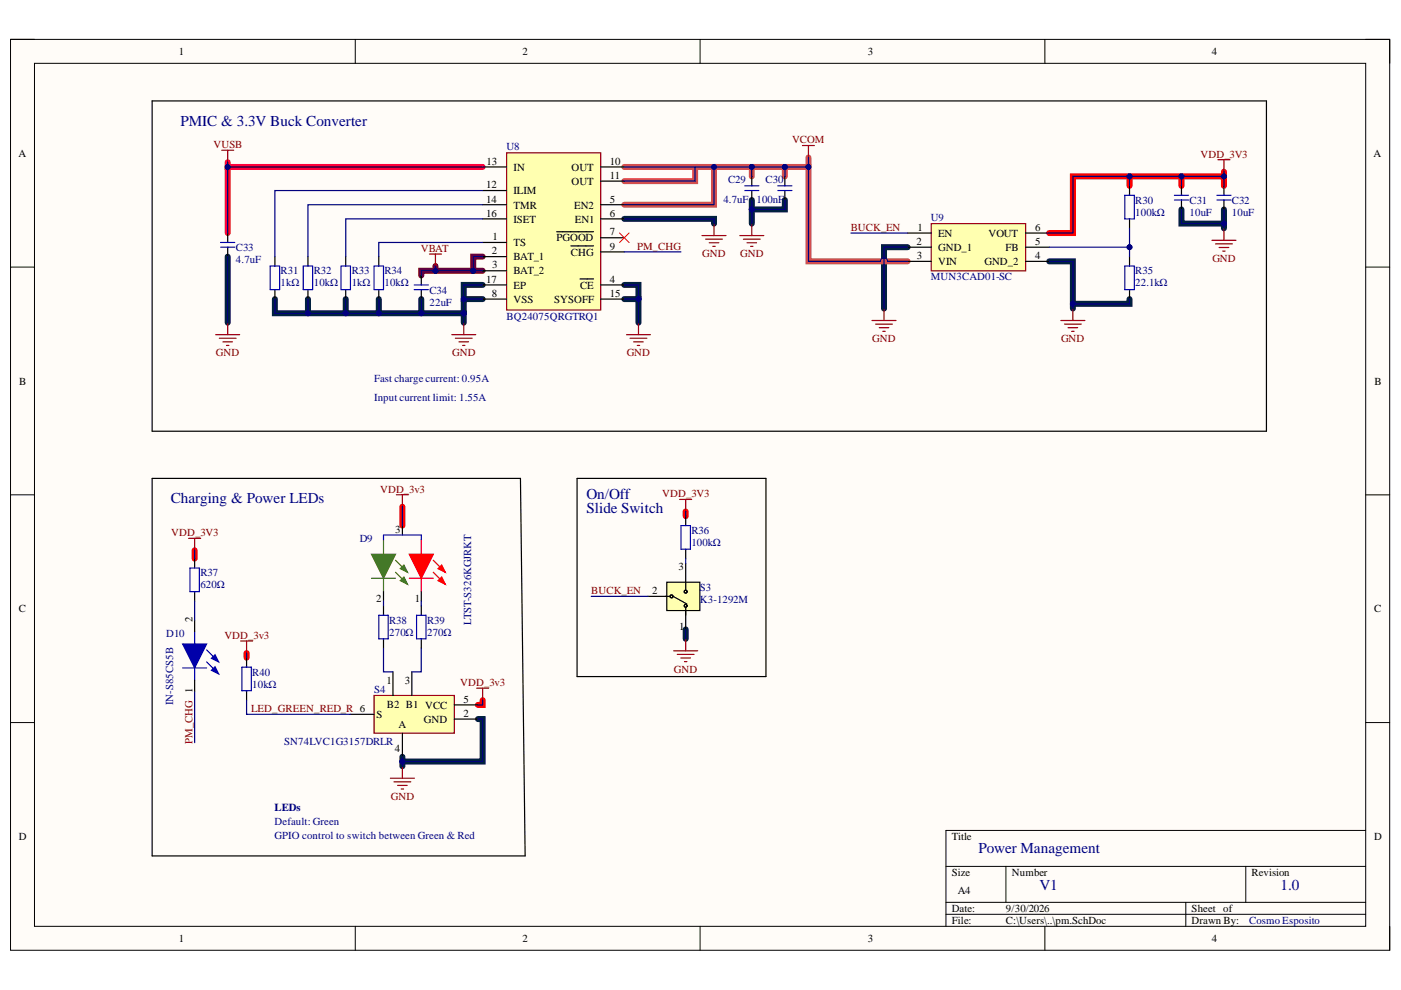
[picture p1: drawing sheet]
<svg xmlns="http://www.w3.org/2000/svg" width="297mm" height="210mm" viewBox="0 0 297 210" stroke-linecap="round" stroke-linejoin="round" font-family="sans-serif">
<path d="M2.2 8.4h292.4v193.1h-292.4z" fill-rule="evenodd" fill="#fffcf8"/>
<path d="M2.2 8.4h292.4v193.1h-292.4z" fill="none" stroke="#000" stroke-width=".21"/>
<path d="M7.3 13.4h282.3v183h-282.3z" fill-rule="evenodd" fill="#fffcf8"/>
<g fill="none" stroke="#000" stroke-width=".21">
<path d="M2.2 8.3h5.1M7.3 13.4h282.3v183h-282.3zM75.3 8.3v5.1M148.4 8.3v5.1M221.5 8.4v5M289.6 8.4h5v5M2.2 56.6h5.1M289.6 56.6h5M2.2 104.9h5.1M289.6 104.9h5M2.2 153.2h5.1M289.6 153.2h5"/>
<path d="M289.6 176.1h-89v20.3M75.3 196.4v5.1M148.4 196.4v5.1M200.6 183.7h89M200.6 191.3h89M200.6 193.9h89M213.3 183.7v7.6M221.5 196.4v5.1M251.4 191.3v5.1M264.1 183.7v7.6M294.6 196.4v5.1"/>
</g>
<g fill="none" stroke="#00213f" stroke-width="1.3">
<path d="M48.3 54.4v14M132.4 46.4h19v1M159.4 42.4v5M166.4 42.4v2h-7M192.4 52.4h-5v13M222.5 55.4h5v10M250.5 44.4v3h9M259.5 44.4v4M58.3 63.4v3h40v2M65.3 63.4v3M73.3 63.4v3M80.3 63.4v3"/>
<path d="M89.3 63.4v3M98.3 63.4v3M102.3 60.4h-4v3h4M132.4 63.4h3v5M132.4 60.4h3v3M239.5 63.4v1h-12M145.4 133.4v2M101.3 152.5h1v9h-17M85.3 160.5v2"/>
</g>
<path d="M92.3 56.4v1M102.3 54.4h-2v3M102.3 57.4h-13v1" fill="none" stroke="#600" stroke-width="1.3"/>
<path d="M132.4 35.4h15v3h-15M147.4 35.4h4v8h-19M151.4 35.4h15M159.4 35.4v2M166.4 35.4v2M166.4 35.4h5v20h21M171.4 33.4v2" fill="none" stroke="#d34e4e" stroke-width="1.3"/>
<path d="M239.5 37.4v2M250.5 37.4v2M259.5 37.4h-32v12h-5M259.5 36.4v3M41.3 116.7v1.7M85.3 107.4v4M145.4 108.4v1M102.3 148.5v1h-1" fill="none" stroke="#f00" stroke-width="1.3"/>
<path d="M48.3 34.4v1h54M48.3 35.4v14" fill="none" stroke="#ff003c" stroke-width="1.3"/>
<path d="M107.4 32.4h20v33.3h-20z" fill-rule="evenodd" fill="#ffffb0"/>
<path d="M107.4 32.4h20v33.3h-20z" fill="none" stroke="#800000" stroke-width=".25"/>
<g fill="none" stroke="#000" stroke-width=".25">
<path d="M102.3 35.4h5M127.4 38.4h5M127.4 35.4h5M102.3 51.4h5M102.3 54.4h5M102.3 57.4h5M102.3 43.4h5M102.3 46.4h5M102.3 40.4h5M118 49.1h7.8M121 52.1h4.8M123 59.1h2.8"/>
<path d="M127.4 43.4h5M127.4 46.4h5M127.4 50.4h5M127.4 53.4h5M102.3 60.4h5M102.3 63.4h5M127.4 60.4h5M127.4 63.4h5"/>
</g>
<path d="M197.4 47.4h20.1v10h-20.1z" fill-rule="evenodd" fill="#ffffb0"/>
<g fill="none" stroke="#800000" stroke-width=".25">
<path d="M47 31.9h2.5M48.3 31.9v2.5M170.1 30.9h2.6M171.4 30.9v2.5M258.2 33.9h2.6M259.5 33.9v2.5M91 53.9h2.6M92.3 53.9v2.5M148.8 49.9h5.1M149.6 50.7h3.6M150.4 51.5h2M151.1 52.2h.5"/>
<path d="M151.4 47.4v2.5M156.8 49.9h5.1M157.6 50.7h3.6M158.4 51.5h2M159.1 52.2h.5M159.4 47.4v2.5M197.4 47.4h20.1v10h-20.1zM257 51h5M257.7 51.7h3.6M258.5 52.5h2M259.2 53.2h.6M259.5 48.4v2.6"/>
<path d="M45.7 71h5.1M46.5 71.7h3.6M47.3 72.5h2M48 73.2h.5M48.3 68.4v2.6M95.8 71h5.1M96.5 71.7h3.6M97.3 72.5h2M98.1 73.2h.5M98.3 68.4v2.6M132.8 71h5.1M133.6 71.7h3.5"/>
<path d="M134.4 72.5h2M135.1 73.2h.5M135.4 68.4v2.6M184.9 68h5.1M185.6 68.7h3.6M186.4 69.5h2M187.2 70.3h.5M187.4 65.4v2.6M224.9 68h5.1M225.7 68.7h3.5M226.4 69.5h2.1M227.2 70.3h.5"/>
<path d="M227.5 65.4v2.6M142.8 138h5.1M143.6 138.8h3.6M144.4 139.5h2M145.4 135.4v2.6M145.1 140.3h.5"/>
</g>
<g fill="none" stroke="#000" stroke-width=".25">
<path d="M32.3 21.4h236.2v70h-236.2zM159.4 37.4v2M166.4 37.4v2M239.5 39.4v2M250.5 39.4v2M259.5 39.4v2M48.3 49.4v2M48.3 52.4v2M58.3 54.4v2M65.3 54.4v2M73.3 54.4v2M80.3 54.4v2"/>
<path d="M89.3 58.4v2M159.4 40.4v2M166.4 40.4v2M192.4 49.4h5M192.4 52.4h5M192.4 55.4h5M217.5 49.4h5M217.5 52.4h5M217.5 55.4h5M239.5 46.4v2M239.5 54.4v2M250.5 42.4v2"/>
<path d="M259.5 42.4v2M58.3 61.4v2M65.3 61.4v2M73.3 61.4v2M80.3 61.4v2M89.3 61.4v2M239.5 61.4v2M41.3 118.4v2M122.4 101.4h40v42.1h-40zM145.4 109.4v2M145.4 116.4v2M41.3 125.4v2"/>
</g>
<g fill="none" stroke="#00f" stroke-width=".25">
<path d="M157.9 39.4h3M164.9 39.4h3M46.8 52.4h3M46.8 51.4h3M57.3 56.4h2v5h-2zM64.3 56.4h2v5h-2zM72.3 56.4h2v5h-2zM79.3 56.4h2v5h-2zM157.9 40.4h3M164.9 40.4h3M238.5 56.4h2v5h-2zM238.5 41.4h2v5h-2z"/>
<path d="M249 41.4h3M249 42.4h3M258 41.4h3M258 42.4h3M87.8 61.4h3M87.8 60.4h3M144.4 111.4h2v5h-2zM40.3 120.4h2v5h-2z"/>
</g>
<path d="M38.7 136.5h5.1l-2.5 5.1z" fill="#00f"/>
<path d="M38.7 136.5h5.1l-2.5 5.1zM38.7 141.6h5.1M43.8 140.3l2.6 2.6" fill="none" stroke="#00f" stroke-width=".25"/>
<path d="M44.8 142.1l.8-.7 .8 1.5z" fill="#00f"/>
<path d="M43.8 137.8l2.6 2.5M44.8 142.1l.8-.7 .8 1.5z" fill="none" stroke="#00f" stroke-width=".25"/>
<path d="M45.6 138.8l.8 1.5-1.6-.7z" fill="#00f"/>
<path d="M41.3 134v2.5M45.6 138.8l.8 1.5-1.6-.7zM41.3 141.6v2.6" fill="none" stroke="#00f" stroke-width=".25"/>
<path d="M32.3 101.4h78l1 80.1h-79zM41.3 131.4v2.6M41.3 144.2v2.5" fill="none" stroke="#000" stroke-width=".25"/>
<path d="M40 114.1h2.5M41.3 114.1v2.6" fill="none" stroke="#800000" stroke-width=".25"/>
<path d="M86.8 117.5h5.1l-2.6 5.1z" fill="#f00"/>
<path d="M86.8 117.5h5.1l-2.6 5.1zM86.8 122.6h5.1M91.9 121.3l2.5 2.6" fill="none" stroke="#f00" stroke-width=".25"/>
<path d="M93.6 122.3l.8 1.6-1.5-.8z" fill="#f00"/>
<path d="M91.9 118.8l2.5 2.5M93.6 122.3l.8 1.6-1.5-.8z" fill="none" stroke="#f00" stroke-width=".25"/>
<path d="M92.9 120.6l.7-.8 .8 1.5z" fill="#f00"/>
<path d="M89.3 114.4v3.1M89.3 122.6v2.8M92.9 120.6l.7-.8 .8 1.5z" fill="none" stroke="#f00" stroke-width=".25"/>
<path d="M85.3 111.4v2M89.3 125.4v2" fill="none" stroke="#000" stroke-width=".25"/>
<path d="M78.8 117.5h5.1l-2.6 5.1z" fill="#38761d"/>
<path d="M78.8 117.5h5.1l-2.6 5.1zM78.8 122.6h5.1M83.9 121.3l2.5 2.6" fill="none" stroke="#38761d" stroke-width=".25"/>
<path d="M85.6 122.3l.8 1.6-1.5-.8z" fill="#38761d"/>
<path d="M83.9 118.8l2.5 2.5M85.6 122.3l.8 1.6-1.5-.8z" fill="none" stroke="#38761d" stroke-width=".25"/>
<path d="M84.9 120.6l.7-.8 .8 1.5z" fill="#38761d"/>
<path d="M81.3 114.4v3.1M81.3 122.6v2.8M84.9 120.6l.7-.8 .8 1.5z" fill="none" stroke="#38761d" stroke-width=".25"/>
<path d="M81.3 125.4v2M81.3 128.4v2M81.3 135.4v2.1M89.3 128.4v2M89.3 135.4v2.1" fill="none" stroke="#000" stroke-width=".25"/>
<path d="M81.3 114.4v-1h8v1M80.3 130.4h2v5h-2zM88.3 130.4h2v5h-2z" fill="none" stroke="#00f" stroke-width=".25"/>
<path d="M84 104.9h2.6M85.3 104.9v2.5M101.1 145.9h2.5M102.3 145.9v2.6M82.8 165h5.1M83.5 165.8h3.6M84.3 166.5h2M85.1 167.3h.5M85.3 162.5v2.5" fill="none" stroke="#800000" stroke-width=".25"/>
<path d="M79.3 147.5h17v8h-17z" fill-rule="evenodd" fill="#ffffb0"/>
<path d="M51 135.9h2.5M52.3 135.9v2.5M79.3 147.5h17v8h-17z" fill="none" stroke="#800000" stroke-width=".25"/>
<path d="M52.3 146.5v2M74.3 151.5h5M83.3 142.5v5M85.3 155.5v5M87.3 142.5v5M96.3 152.5h5M96.3 149.5h5" fill="none" stroke="#000" stroke-width=".25"/>
<path d="M51.3 141.5v5h2v-5" fill="none" stroke="#00f" stroke-width=".25"/>
<path d="M131.3 49.4l2.1 2M133.4 49.4l-2.1 2" fill="none" stroke="#f00" stroke-width=".21"/>
<path d="M141.4 123.4h7v6h-7z" fill-rule="evenodd" fill="#ffffb0"/>
<g fill="none" stroke="#000" stroke-width=".25">
<path d="M145.4 119.4v5.7M137.4 126.4h4.6M141.4 123.4h7v6h-7zM142.7 126.4l2.9 1.6"/>
<circle cx="142.4" cy="126.4" r=".31"/>
<circle cx="145.4" cy="125.4" r=".3"/>
<circle cx="145.4" cy="125.4" r=".31"/>
</g>
<path d="M144.1 105.9h2.5M145.4 105.9v2.5" fill="none" stroke="#800000" stroke-width=".25"/>
<path d="M222.5 55.4h5v10" fill="none" stroke="#000080" stroke-width=".25"/>
<circle cx="227.5" cy="64.4" r=".51" fill="#000080"/>
<circle cx="227.5" cy="64.4" r=".51" fill="none" stroke="#000080" stroke-width=".21"/>
<path d="M102.3 40.4h-44v14M102.3 43.4h-37v11M102.3 46.4h-29v8M102.3 51.4h-22v3M65.3 63.4v3" fill="none" stroke="#000080" stroke-width=".25"/>
<circle cx="65.3" cy="66.4" r=".51" fill="#000080"/>
<circle cx="65.3" cy="66.4" r=".51" fill="none" stroke="#000080" stroke-width=".21"/>
<path d="M98.3 63.4v3" fill="none" stroke="#000080" stroke-width=".25"/>
<circle cx="98.3" cy="66.4" r=".51" fill="#000080"/>
<circle cx="98.3" cy="66.4" r=".51" fill="none" stroke="#000080" stroke-width=".21"/>
<circle cx="98.3" cy="63.4" r=".51" fill="#000080"/>
<circle cx="98.3" cy="63.4" r=".51" fill="none" stroke="#000080" stroke-width=".21"/>
<path d="M102.3 60.4h-4v3h4" fill="none" stroke="#000080" stroke-width=".25"/>
<circle cx="98.3" cy="63.4" r=".51" fill="#000080"/>
<circle cx="98.3" cy="63.4" r=".51" fill="none" stroke="#000080" stroke-width=".21"/>
<path d="M102.3 54.4h-2v3" fill="none" stroke="#000080" stroke-width=".25"/>
<circle cx="100.3" cy="57.4" r=".51" fill="#000080"/>
<circle cx="100.3" cy="57.4" r=".51" fill="none" stroke="#000080" stroke-width=".21"/>
<path d="M102.3 57.4h-13v1" fill="none" stroke="#000080" stroke-width=".25"/>
<circle cx="100.3" cy="57.4" r=".51" fill="#000080"/>
<circle cx="100.3" cy="57.4" r=".51" fill="none" stroke="#000080" stroke-width=".21"/>
<circle cx="92.3" cy="57.4" r=".51" fill="#000080"/>
<circle cx="92.3" cy="57.4" r=".51" fill="none" stroke="#000080" stroke-width=".21"/>
<path d="M92.3 56.4v1" fill="none" stroke="#000080" stroke-width=".25"/>
<circle cx="92.3" cy="57.4" r=".51" fill="#000080"/>
<circle cx="92.3" cy="57.4" r=".51" fill="none" stroke="#000080" stroke-width=".21"/>
<path d="M132.4 35.4h15v3h-15M132.4 53.4h12M222.5 52.4h17v2" fill="none" stroke="#000080" stroke-width=".25"/>
<circle cx="239.5" cy="52.4" r=".51" fill="#000080"/>
<circle cx="239.5" cy="52.4" r=".51" fill="none" stroke="#000080" stroke-width=".21"/>
<path d="M239.5 48.4v4" fill="none" stroke="#000080" stroke-width=".25"/>
<circle cx="239.5" cy="52.4" r=".51" fill="#000080"/>
<circle cx="239.5" cy="52.4" r=".51" fill="none" stroke="#000080" stroke-width=".21"/>
<path d="M239.5 63.4v1h-12" fill="none" stroke="#000080" stroke-width=".25"/>
<circle cx="227.5" cy="64.4" r=".51" fill="#000080"/>
<circle cx="227.5" cy="64.4" r=".51" fill="none" stroke="#000080" stroke-width=".21"/>
<path d="M58.3 63.4v3h40v2" fill="none" stroke="#000080" stroke-width=".25"/>
<circle cx="98.3" cy="66.4" r=".51" fill="#000080"/>
<circle cx="98.3" cy="66.4" r=".51" fill="none" stroke="#000080" stroke-width=".21"/>
<circle cx="89.3" cy="66.4" r=".51" fill="#000080"/>
<circle cx="89.3" cy="66.4" r=".51" fill="none" stroke="#000080" stroke-width=".21"/>
<circle cx="80.3" cy="66.4" r=".51" fill="#000080"/>
<circle cx="80.3" cy="66.4" r=".51" fill="none" stroke="#000080" stroke-width=".21"/>
<circle cx="73.3" cy="66.4" r=".51" fill="#000080"/>
<circle cx="73.3" cy="66.4" r=".51" fill="none" stroke="#000080" stroke-width=".21"/>
<circle cx="65.3" cy="66.4" r=".51" fill="#000080"/>
<circle cx="65.3" cy="66.4" r=".51" fill="none" stroke="#000080" stroke-width=".21"/>
<path d="M132.4 63.4h3v5" fill="none" stroke="#000080" stroke-width=".25"/>
<circle cx="135.4" cy="63.4" r=".51" fill="#000080"/>
<circle cx="135.4" cy="63.4" r=".51" fill="none" stroke="#000080" stroke-width=".21"/>
<path d="M259.5 37.4h-32v12h-5" fill="none" stroke="#000080" stroke-width=".25"/>
<circle cx="239.5" cy="37.4" r=".51" fill="#000080"/>
<circle cx="239.5" cy="37.4" r=".51" fill="none" stroke="#000080" stroke-width=".21"/>
<circle cx="250.5" cy="37.4" r=".51" fill="#000080"/>
<circle cx="250.5" cy="37.4" r=".51" fill="none" stroke="#000080" stroke-width=".21"/>
<circle cx="259.5" cy="37.4" r=".51" fill="#000080"/>
<circle cx="259.5" cy="37.4" r=".51" fill="none" stroke="#000080" stroke-width=".21"/>
<path d="M239.5 37.4v2" fill="none" stroke="#000080" stroke-width=".25"/>
<circle cx="239.5" cy="37.4" r=".51" fill="#000080"/>
<circle cx="239.5" cy="37.4" r=".51" fill="none" stroke="#000080" stroke-width=".21"/>
<path d="M250.5 37.4v2" fill="none" stroke="#000080" stroke-width=".25"/>
<circle cx="250.5" cy="37.4" r=".51" fill="#000080"/>
<circle cx="250.5" cy="37.4" r=".51" fill="none" stroke="#000080" stroke-width=".21"/>
<path d="M259.5 36.4v3" fill="none" stroke="#000080" stroke-width=".25"/>
<circle cx="259.5" cy="37.4" r=".51" fill="#000080"/>
<circle cx="259.5" cy="37.4" r=".51" fill="none" stroke="#000080" stroke-width=".21"/>
<path d="M259.5 44.4v4" fill="none" stroke="#000080" stroke-width=".25"/>
<circle cx="259.5" cy="47.4" r=".51" fill="#000080"/>
<circle cx="259.5" cy="47.4" r=".51" fill="none" stroke="#000080" stroke-width=".21"/>
<path d="M250.5 44.4v3h9" fill="none" stroke="#000080" stroke-width=".25"/>
<circle cx="259.5" cy="47.4" r=".51" fill="#000080"/>
<circle cx="259.5" cy="47.4" r=".51" fill="none" stroke="#000080" stroke-width=".21"/>
<path d="M132.4 46.4h19v1M166.4 42.4v2h-7" fill="none" stroke="#000080" stroke-width=".25"/>
<circle cx="159.4" cy="44.4" r=".51" fill="#000080"/>
<circle cx="159.4" cy="44.4" r=".51" fill="none" stroke="#000080" stroke-width=".21"/>
<path d="M151.4 35.4h15" fill="none" stroke="#000080" stroke-width=".25"/>
<circle cx="166.4" cy="35.4" r=".51" fill="#000080"/>
<circle cx="166.4" cy="35.4" r=".51" fill="none" stroke="#000080" stroke-width=".21"/>
<circle cx="159.4" cy="35.4" r=".51" fill="#000080"/>
<circle cx="159.4" cy="35.4" r=".51" fill="none" stroke="#000080" stroke-width=".21"/>
<circle cx="151.4" cy="35.4" r=".51" fill="#000080"/>
<circle cx="151.4" cy="35.4" r=".51" fill="none" stroke="#000080" stroke-width=".21"/>
<path d="M147.4 35.4h4v8h-19" fill="none" stroke="#000080" stroke-width=".25"/>
<circle cx="151.4" cy="35.4" r=".51" fill="#000080"/>
<circle cx="151.4" cy="35.4" r=".51" fill="none" stroke="#000080" stroke-width=".21"/>
<path d="M166.4 35.4v2" fill="none" stroke="#000080" stroke-width=".25"/>
<circle cx="166.4" cy="35.4" r=".51" fill="#000080"/>
<circle cx="166.4" cy="35.4" r=".51" fill="none" stroke="#000080" stroke-width=".21"/>
<path d="M171.4 33.4v2" fill="none" stroke="#000080" stroke-width=".25"/>
<circle cx="171.4" cy="35.4" r=".51" fill="#000080"/>
<circle cx="171.4" cy="35.4" r=".51" fill="none" stroke="#000080" stroke-width=".21"/>
<path d="M159.4 42.4v2" fill="none" stroke="#000080" stroke-width=".25"/>
<circle cx="159.4" cy="44.4" r=".51" fill="#000080"/>
<circle cx="159.4" cy="44.4" r=".51" fill="none" stroke="#000080" stroke-width=".21"/>
<path d="M159.4 44.4v3" fill="none" stroke="#000080" stroke-width=".25"/>
<circle cx="159.4" cy="44.4" r=".51" fill="#000080"/>
<circle cx="159.4" cy="44.4" r=".51" fill="none" stroke="#000080" stroke-width=".21"/>
<path d="M159.4 35.4v2" fill="none" stroke="#000080" stroke-width=".25"/>
<circle cx="159.4" cy="35.4" r=".51" fill="#000080"/>
<circle cx="159.4" cy="35.4" r=".51" fill="none" stroke="#000080" stroke-width=".21"/>
<path d="M132.4 60.4h3v3" fill="none" stroke="#000080" stroke-width=".25"/>
<circle cx="135.4" cy="63.4" r=".51" fill="#000080"/>
<circle cx="135.4" cy="63.4" r=".51" fill="none" stroke="#000080" stroke-width=".21"/>
<path d="M73.3 63.4v3" fill="none" stroke="#000080" stroke-width=".25"/>
<circle cx="73.3" cy="66.4" r=".51" fill="#000080"/>
<circle cx="73.3" cy="66.4" r=".51" fill="none" stroke="#000080" stroke-width=".21"/>
<path d="M80.3 63.4v3" fill="none" stroke="#000080" stroke-width=".25"/>
<circle cx="80.3" cy="66.4" r=".51" fill="#000080"/>
<circle cx="80.3" cy="66.4" r=".51" fill="none" stroke="#000080" stroke-width=".21"/>
<path d="M89.3 63.4v3" fill="none" stroke="#000080" stroke-width=".25"/>
<circle cx="89.3" cy="66.4" r=".51" fill="#000080"/>
<circle cx="89.3" cy="66.4" r=".51" fill="none" stroke="#000080" stroke-width=".21"/>
<path d="M166.4 35.4h5v20h15.3a.76 .76 0 0 1 .7-.7 .76 .76 0 0 1 .8 .7h4.2M192.4 52.4h-5v13" fill="none" stroke="#000080" stroke-width=".25"/>
<circle cx="166.4" cy="35.4" r=".51" fill="#000080"/>
<circle cx="166.4" cy="35.4" r=".51" fill="none" stroke="#000080" stroke-width=".21"/>
<circle cx="171.4" cy="35.4" r=".51" fill="#000080"/>
<circle cx="171.4" cy="35.4" r=".51" fill="none" stroke="#000080" stroke-width=".21"/>
<path d="M48.3 35.4v14M180.4 49.4h12M145.4 108.4v1M125.4 126.4h12" fill="none" stroke="#000080" stroke-width=".25"/>
<circle cx="48.3" cy="35.4" r=".51" fill="#000080"/>
<circle cx="48.3" cy="35.4" r=".51" fill="none" stroke="#000080" stroke-width=".21"/>
<path d="M48.3 34.4v1h54" fill="none" stroke="#000080" stroke-width=".25"/>
<circle cx="48.3" cy="35.4" r=".51" fill="#000080"/>
<circle cx="48.3" cy="35.4" r=".51" fill="none" stroke="#000080" stroke-width=".21"/>
<path d="M48.3 54.4v14M41.3 116.7v1.7M85.3 107.4v4M41.3 127.4v4M81.3 127.4v1M89.3 127.4v1M41.3 146.7v10.8M102.3 148.5v1h-1M85.3 160.5v2" fill="none" stroke="#000080" stroke-width=".25"/>
<circle cx="85.3" cy="161.5" r=".51" fill="#000080"/>
<circle cx="85.3" cy="161.5" r=".51" fill="none" stroke="#000080" stroke-width=".21"/>
<path d="M81.3 137.5v5h2M89.3 137.5v5h-2M101.3 152.5h1v9h-17" fill="none" stroke="#000080" stroke-width=".25"/>
<circle cx="85.3" cy="161.5" r=".51" fill="#000080"/>
<circle cx="85.3" cy="161.5" r=".51" fill="none" stroke="#000080" stroke-width=".21"/>
<path d="M145.4 118.4v1M145.4 133.4v2M52.3 148.5v3h22" fill="none" stroke="#000080" stroke-width=".25"/>
<text font-size="5.3" x="144.6" y="132.4">PIS301</text>
<g font-size="3.2" fill="#000080">
<text x="38.3" y="26.7">PMIC &amp; 3.3V Buck Converter</text>
<text x="36.2" y="106.7">Charging &amp; Power LEDs</text>
<text x="124.3" y="105.7">On/Off</text>
<text x="124.3" y="108.8">Slide Switch</text>
<text x="207.4" y="180.8">Power Management</text>
<text x="220.4" y="188.8">V1</text>
<text x="271.5" y="188.8">1.0</text>
</g>
<text font-size="2.8" fill="#000080" x="51.5" y="141">PIR4001</text>
<g font-size="2.3">
<text x="37.9" y="11.7">1</text>
<text x="110.8" y="11.7">2</text>
<text x="184" y="11.7">3</text>
<text x="257" y="11.7">4</text>
<text x="3.9" y="33.3">A</text>
<text x="103.2" y="34.9">13</text>
<text x="129.3" y="34.9">10</text>
<text x="291.2" y="33.3">A</text>
<text x="103.1" y="39.9">12</text>
<text x="108.8" y="41.2">ILIM</text>
<text x="108.8" y="36.2">IN</text>
<text x="121.2" y="39.2">OUT</text>
<text x="121.2" y="36.2">OUT</text>
<text x="129.3" y="37.9">11</text>
<text x="103.1" y="45.9">16</text>
<text x="103.1" y="43">14</text>
<text x="108.8" y="47.2">ISET</text>
<text x="108.8" y="44.2">TMR</text>
<text x="121.7" y="44.2">EN2</text>
<text x="121.9" y="47.2">EN1</text>
<text x="129.3" y="43">5</text>
<text x="129.3" y="45.9">6</text>
<text x="104.3" y="54">2</text>
<text x="104.4" y="50.9">1</text>
<text x="108.8" y="52.2">TS</text>
<text x="118" y="51.2">PGOOD</text>
<text x="129.3" y="49.9">7</text>
<text x="129.3" y="52.9">9</text>
<text x="194.3" y="51.9">2</text>
<text x="194.5" y="49">1</text>
<text x="198.9" y="50.2">EN</text>
<text x="198.9" y="53.2">GND_1</text>
<text x="209.6" y="50.2">VOUT</text>
<text x="213.2" y="53.2">FB</text>
<text x="219.5" y="51.9">5</text>
<text x="219.5" y="49">6</text>
<text x="103.1" y="60">17</text>
<text x="104.4" y="56.9">3</text>
<text x="108.8" y="55.2">BAT_1</text>
<text x="108.8" y="58.2">BAT_2</text>
<text x="121" y="54.2">CHG</text>
<text x="129.3" y="60">4</text>
<text x="194.4" y="55">3</text>
<text x="198.9" y="56.2">VIN</text>
<text x="208.7" y="56.2">GND_2</text>
<text x="219.5" y="55">4</text>
<text x="104.3" y="62.9">8</text>
<text x="108.8" y="64.2">VSS</text>
<text x="108.8" y="61.2">EP</text>
<text x="117.5" y="64.2">SYSOFF</text>
<text x="123" y="61.2">CE</text>
<text x="129.3" y="62.9">15</text>
<text x="4.1" y="81.5">B</text>
<text x="291.4" y="81.5">B</text>
<text x="83.8" y="113">3</text>
<text x="138.3" y="125.9">2</text>
<text x="143.9" y="121">3</text>
<text x="4" y="129.8">C</text>
<text x="40.8" y="131.9" transform="rotate(-90 40.8 131.9)">2</text>
<text x="79.7" y="127.5">2</text>
<text x="87.9" y="127.5">1</text>
<text x="291.3" y="129.8">C</text>
<text x="144" y="133.5">1</text>
<text x="81.9" y="145">1</text>
<text x="85.8" y="145">3</text>
<text x="98.3" y="148.9">5</text>
<text x="79.8" y="152.2">S</text>
<text x="82" y="150">B2 B1 VCC</text>
<text x="84.5" y="154.4">A</text>
<text x="89.9" y="153.3">GND</text>
<text x="98.3" y="152">2</text>
<text x="83.7" y="159.5">4</text>
<text x="4" y="178.1">D</text>
<text x="201.8" y="178.1">Title</text>
<text x="291.3" y="178.1">D</text>
<text x="201.8" y="185.7">Size</text>
<text x="214.6" y="185.7">Number</text>
<text x="265.3" y="185.7">Revision</text>
<text x="203" y="189.6">A4</text>
<text x="201.8" y="193.4">Date:</text>
<text x="201.8" y="195.9">File:</text>
<text x="213.3" y="193.4">9/30/2026</text>
<text x="213.3" y="195.9">C:\Users\..\pm.SchDoc</text>
<text x="252.6" y="193.4">Sheet of</text>
<text x="252.6" y="195.9">Drawn By:</text>
<text x="37.9" y="199.7">1</text>
<text x="110.8" y="199.7">2</text>
<text x="184" y="199.7">3</text>
<text x="257" y="199.7">4</text>
</g>
<g font-size="2.3" fill="#800000">
<text x="45.3" y="31.4">VUSB</text>
<text x="167.9" y="30.4">VCOM</text>
<text x="254.5" y="33.4">VDD_3V3</text>
<text x="89.2" y="53.4">VBAT</text>
<text x="135.1" y="52.9">PM_CHG</text>
<text x="180.4" y="49">BUCK_EN</text>
<text x="148.9" y="54.5">GND</text>
<text x="156.9" y="54.5">GND</text>
<text x="257" y="55.6">GND</text>
<text x="45.8" y="75.5">GND</text>
<text x="95.9" y="75.5">GND</text>
<text x="132.9" y="75.5">GND</text>
<text x="184.9" y="72.6">GND</text>
<text x="225" y="72.6">GND</text>
<text x="80.6" y="104.5">VDD_3v3</text>
<text x="140.4" y="105.4">VDD_3V3</text>
<text x="36.3" y="113.7">VDD_3V3</text>
<text x="125.3" y="125.9">BUCK_EN</text>
<text x="47.6" y="135.4">VDD_3v3</text>
<text x="142.9" y="142.6">GND</text>
<text x="97.6" y="145.4">VDD_3v3</text>
<text x="53.2" y="151">LED_GREEN_RED_R 6</text>
<text x="40.8" y="157.7" transform="rotate(-90 40.8 157.7)">PM_CHG 1</text>
<text x="82.9" y="169.6">GND</text>
</g>
<g font-size="2.3" fill="#000080">
<text x="107.4" y="31.9">U8</text>
<text x="154.4" y="38.9">C29</text>
<text x="162.3" y="38.9">C30</text>
<text x="153.4" y="43">4.7uF</text>
<text x="160.4" y="43">100nF</text>
<text x="197.4" y="46.9">U9</text>
<text x="240.7" y="43.2">R30</text>
<text x="240.7" y="45.8">100kΩ</text>
<text x="252.2" y="43.2">C31</text>
<text x="252.2" y="45.8">10uF</text>
<text x="261.2" y="43.2">C32</text>
<text x="261.2" y="45.8">10uF</text>
<text x="50" y="53.2">C33</text>
<text x="50" y="55.7">4.7uF</text>
<text x="59.5" y="58.2">R31</text>
<text x="66.5" y="58.2">R32</text>
<text x="74.6" y="58.2">R33</text>
<text x="81.5" y="58.2">R34</text>
<text x="197.4" y="59.5">MUN3CAD01-SC</text>
<text x="240.7" y="58.2">R35</text>
<text x="59.5" y="60.7">1kΩ</text>
<text x="66.5" y="60.7">10kΩ</text>
<text x="74.6" y="60.7">1kΩ</text>
<text x="81.5" y="60.7">10kΩ</text>
<text x="91.1" y="62.2">C34</text>
<text x="91.1" y="64.8">22uF</text>
<text x="240.7" y="60.7">22.1kΩ</text>
<text x="107.4" y="67.8">BQ24075QRGTRQ1</text>
<text x="79.3" y="80.9">Fast charge current: 0.95A</text>
<text x="79.3" y="84.9">Input current limit: 1.55A</text>
<text x="146.6" y="113.3">R36</text>
<text x="76.3" y="114.9">D9</text>
<text x="146.6" y="115.8">100kΩ</text>
<text x="42.5" y="122.2">R37</text>
<text x="42.5" y="124.8">620Ω</text>
<text x="148.4" y="125.3">S3</text>
<text x="148.4" y="127.8">K3-1292M</text>
<text x="35.2" y="135">D10</text>
<text x="82.5" y="132.3">R38</text>
<text x="82.5" y="134.8">270Ω</text>
<text x="90.6" y="132.3">R39</text>
<text x="90.6" y="134.8">270Ω</text>
<text x="99.9" y="132.5" transform="rotate(-90 99.9 132.5)">LTST-S326KGJRKT</text>
<text x="53.5" y="143.3">R40</text>
<text x="36.7" y="149.5" transform="rotate(-90 36.7 149.5)">IN-S85CS5B</text>
<text x="53.5" y="145.8">10kΩ</text>
<text x="79.3" y="147">S4</text>
<text x="60.3" y="158">SN74LVC1G3157DRLR</text>
<text x="58.2" y="172">LEDs</text>
<text x="58.2" y="175">Default: Green</text>
<text x="58.2" y="178">GPIO control to switch between Green &amp; Red</text>
<text x="264.8" y="195.9">Cosmo Esposito</text>
</g>
</svg>
